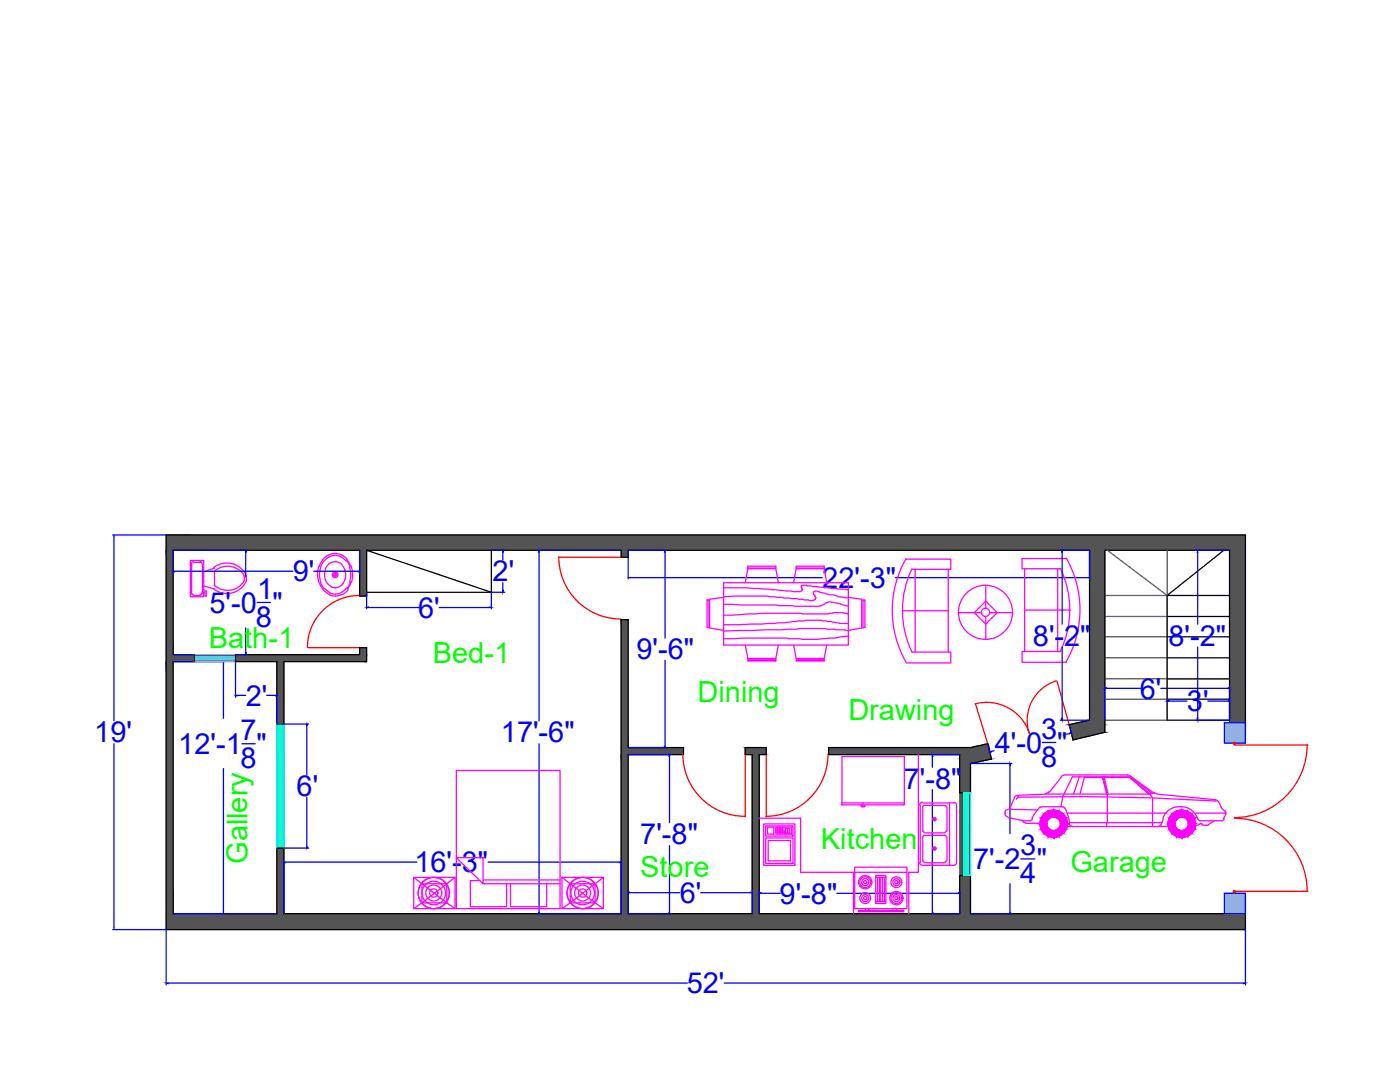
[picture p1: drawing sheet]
<svg xmlns="http://www.w3.org/2000/svg" width="279mm" height="216mm" viewBox="0 0 279 216" stroke-linecap="round" stroke-linejoin="round" font-family="sans-serif">
<!-- layer: Hatches -->
<g fill="#545454" stroke="#545454" stroke-width=".2">
<path d="M213.4 144.6h7.1v1.5z"/>
<path d="M193.7 149.2l3.4-.8 .3 .8z"/>
<path d="M33.2 106.8l215.4 3v-3zM33.2 106.8l215.4 3h-215.4z"/>
<path d="M124 109.8l1.4 1.4v-1.4zM124 109.8l1.4 1.4h-1.4z"/>
<path d="M71.8 109.8l1.4 9.1v-9.1zM71.8 109.8l1.4 9.1h-1.4z"/>
<path d="M71.8 129.2l1.4 1.4v-1.4zM71.8 129.2l1.4 1.4h-1.4z"/>
<path d="M33.2 109.8l1.4 20.8v-20.8zM33.2 109.8l1.4 20.8h-1.4z"/>
<path d="M33.2 130.6l40 1.4v-1.4zM33.2 130.6l40 1.4h-40z"/>
<path d="M217.4 109.8l3.1 33.9v-33.9zM217.4 109.8l3.1 33.9h-3.1z"/>
<path d="M245.4 109.8l3.2 34.4v-34.4zM245.4 109.8l3.2 34.4h-3.2z"/>
<path d="M217.4 143.7l3.1 .9v-.9zM213.4 144.6l4-.9 3.1 .9z"/>
<path d="M213.4 144.6l.4 1.5h6.7zM213.8 146.1h6.7l-6.4 1.5z"/>
<path d="M124 123.6l1.4 25.6v-25.6zM124 123.6l1.4 25.6h-1.4z"/>
<path d="M165.4 149.2l32.2 1.4-.2-1.4zM165.4 149.2l32.2 1.4h-32.2z"/>
<path d="M148.7 149.2l4.2 1.4v-1.4zM148.7 149.2l4.2 1.4h-4.2z"/>
<path d="M124 149.2l12.4 1.4v-1.4zM124 149.2l12.4 1.4h-12.4z"/>
<path d="M191.5 150.6l6.4 .9-.3-.9zM191.5 150.6l6.4 .9h-6.4z"/>
<path d="M191.5 151.5l2.2 .8 4.2-.8zM191.5 151.5l2.2 .8h-2.2z"/>
<path d="M191.5 152.3l2.2 30v-30zM191.5 152.3l2.2 30h-2.2z"/>
<path d="M150.1 150.6l1.4 31.7v-31.7zM150.1 150.6l1.4 31.7h-1.4z"/>
<path d="M124 150.6l1.4 31.7v-31.7zM124 150.6l1.4 31.7h-1.4z"/>
<path d="M55.3 132l1.4 50.3v-50.3zM55.3 132l1.4 50.3h-1.4z"/>
<path d="M33.2 132l1.4 50.3v-50.3zM33.2 132l1.4 50.3h-1.4z"/>
<path d="M33.2 182.3l215.4 3.2v-3.2zM33.2 182.3l215.4 3.2h-215.4z"/>
</g>
<!-- layer: 0 -->
<g fill="none" stroke="#000" stroke-width=".25">
<path d="M33.2 106.8h215.4v37.4h-3.2v-34.4h-24.9v36.3l-6.4 1.5-.7-3 4-.9v-33.9h-92v1.4h-1.4v-1.4h-50.8v9.1h-1.4v-9.1h-37.2v20.8h4.1v1.4h-4.1v50.3h20.7v-13.1h1.4v13.1h67.3v-58.7h1.4v25.6h11v1.4h-11v31.7h24.7v-31.7h-1.4v-1.4h4.2v1.4h-1.4v31.7h40v-7.6h2.2v7.6h54.9v3.2h-215.4zM73.2 118.2h24.9M73.2 109.8l24.9 8.4M98.1 109.8v8.4M232.9 118.8v24.9h12.5M232.9 118.8h12.5M244.2 109.8l-11.3 9M47 130.6h24.8v-1.4h1.4v2.8h-16.5v12.5h-1.4v-12.5h-8.3zM232.9 131.3h12.5M232.9 139.5h12.5M232.9 135.5h12.5M232.9 123h12.5"/>
<path d="M232.9 127.1h12.5M165.4 149.2h28.3l3.4-.8 .8 3.1-4.2 .8v5.9h-2.2v-7.6h-26.1z"/>
</g>
<!-- layer: Dim -->
<g fill="none" stroke="#00f" stroke-width=".25">
<path d="M22.5 106.8h10.5M22.7 107v36.8M34.6 109.9v4.5M34.7 109.8h14.7M34.8 114h23.6M49 110.2v4.9M62.6 114h8.9M71.8 109.9v4.5M73.2 118.3v3.2M98.1 118.3v3.2M98.2 109.8h2.5M98.2 118.2h2.5"/>
<path d="M100.3 110.2v1.5M100.3 116.3v1.5M107.2 109.8h16.6M107.6 110.2v33.6M125.4 109.9v5.6M125.4 109.8h7.6M125.6 115.3h38.5M132.7 110.2v17.1M178.7 115.3h38.5M211.6 109.8h5.7M212 110.2v14.3M217.4 109.9v5.6"/>
<path d="M238.6 109.8h6.7M239 110.2v14.3M34.7 130.6h14.7M34.7 132h10.1M44.6 132.3v11M47 132.2v6.9M47.3 138.8h1.7M49 125.3v4.9M51.3 120.2h2.7M53.2 138.8h1.8M55.3 138.5v30.6M73.5 121.2h10.1"/>
<path d="M87.6 121.2h10.1M132.7 131.8v17.1M212 129.1v14.2M220.5 137v6.6M220.9 137.4h6.7M231.7 137.4h13.4M232.9 139.6v.6M233.3 139.9h3.6M239 129.1v14.2M241.1 139.9h4M245.4 137v6.6M22.7 148.4v36.7"/>
<path d="M44.6 153.4v28.7M48.3 148.4h2.6M56.8 144.5h4.8M61.2 144.7v9.9M61.2 159.1v9.9M107.6 148.4v33.7M125.4 150.6h8.5M125.4 149.2h7.6M133.6 150.9v13.3M185.8 150.6h5.6M186.1 150.9v2.2M186.1 157.6v24.5"/>
<path d="M193.7 152.3h8.2M197.2 148.5l.4 1.8M198.4 149.8l-.5 .1M201.6 152.7v13.6M208 148.2h2.7M211.6 143.7h5.7M213.5 144.7l.4 1.8M213.5 146.4l-.6 .1M238.6 143.7h6.7M56.7 171.8v10.4M56.8 169.2h4.8M56.9 172h26.3"/>
<path d="M97.4 172h26.2M124 171.8v10.4M125.4 177.7v4.5M125.6 178.1h10.1M133.6 168.7v13.4M139.8 178.1h10.1M150.1 177.7v4.5M151.5 177.9v4.3M151.9 178.3h3.8M167 178.3h24.3M191.5 177.9v4.3M201.6 176.3v5.8"/>
<path d="M203.7 171.4h2.8M22.5 185.5h10.5M33.2 185.5v11M33.5 196.2h103.7M34.6 182.3h20.7M107.2 182.3h16.6M125.4 182.3h8.5M144.5 196.2h103.7M185.8 182.3h5.6M193.7 182.3h8.2M248.6 185.5v11"/>
</g>
<g fill="#00f" stroke="#00f" stroke-width=".2">
<path d="M22.7 185.1v.4z"/>
<path d="M22.7 106.8v.2z"/>
<path d="M133.6 150.6v.3h-.1z"/>
<path d="M133.5 182.1h.1v.2z"/>
<path d="M149.9 178l.2 .1h-.2z"/>
<path d="M125.4 178.1l.2-.1v.1z"/>
<path d="M151.5 178.3l.4-.2v.2z"/>
<path d="M191.3 178.1l.2 .2h-.2z"/>
<path d="M186.1 150.6l.1 .3h-.1z"/>
<path d="M186.1 182.1h.1l-.1 .2z"/>
<path d="M125.4 115.3h.2z"/>
<path d="M217.2 115.3h.2z"/>
<path d="M132.7 109.8v.4h-.1z"/>
<path d="M132.6 148.9h.1v.3z"/>
<path d="M238.9 143.3h.1v.4z"/>
<path d="M239 109.8v.4h-.1z"/>
<path d="M220.5 137.4l.4-.2v.2z"/>
<path d="M245.1 137.2l.3 .2h-.3z"/>
<path d="M245.1 139.8l.3 .1h-.3z"/>
<path d="M232.9 139.9l.4-.1v.1z"/>
<path d="M201.6 152.3l.1 .4h-.1z"/>
<path d="M201.6 182.1h.1l-.1 .2z"/>
<path d="M197.5 150.1l.4-.2v.2z"/>
<path d="M213.5 146.2h.3l-.3 .2z"/>
<path d="M34.6 114h.2v.1z"/>
<path d="M71.5 114h.3l-.3 .1z"/>
<path d="M49 130.2h.2l-.2 .4z"/>
<path d="M49 109.8l.2 .4h-.2z"/>
<path d="M47 138.8h.3v.1z"/>
<path d="M55 138.8h.3l-.3 .1z"/>
<path d="M44.6 132v.3z"/>
<path d="M44.6 182.1v.2z"/>
<path d="M56.7 172h.2v.2z"/>
<path d="M123.6 172h.4l-.4 .2z"/>
<path d="M107.6 109.8v.4h-.1z"/>
<path d="M107.5 182.1h.1v.2z"/>
<path d="M33.2 196.2h.3v.1z"/>
<path d="M248.2 196.2h.4l-.4 .1z"/>
<path d="M73.2 121.2l.3-.1v.1z"/>
<path d="M97.7 121.1l.4 .1h-.4z"/>
<path d="M100.3 109.8l.2 .4h-.2z"/>
<path d="M100.3 117.8h.2l-.2 .4z"/>
<path d="M61.2 144.5l.2 .2h-.2z"/>
<path d="M61.2 169h.2l-.2 .2z"/>
<path d="M212 109.8v.4h-.1z"/>
<path d="M211.9 143.3h.1v.4z"/>
</g>
<!-- layer: 0 -->
<path d="M221 109.8l11.9 9h-12.4M232.9 109.8v9M220.5 139.5h12.4M220.5 127.1h12.4M220.5 135.5h12.4M220.5 131.3h12.4M220.5 123h12.4M220.5 143.7h12.4" fill="none" stroke="#636466" stroke-width=".25"/>
<!-- layer: doors -->
<g fill="none" stroke="#f00" stroke-width=".25">
<path d="M71.7 118.8a10.4 10.4 0 0 0-10.3 10.4M111.5 111.1a12.4 12.4 0 0 0 12.4 12.4M111.5 111.2h12.5M61.5 129.2h10.3M210.8 135.8a8.3 8.3 0 0 0-5.4 10.5M211 136l2.4 8.6M136.3 150.5a12.4 12.4 0 0 0 12.4 12.4M148.7 150.6v12.4M152.9 150.6v12.4M165.2 150.5a12.4 12.4 0 0 1-12.3 12.4M194.6 140.5a9 9 0 0 1 10.9 5.9M194.7 140.5l2.4 7.9"/>
<path d="M246.4 148.7h14.6M260.9 148.6a14.5 14.5 0 0 1-14.6 14.5M246.3 163.3a14.5 14.5 0 0 1 14.6 14.5M246.4 177.9h14.6"/>
<circle cx="246.3" cy="148.3" r=".19"/>
<circle cx="246.3" cy="177.9" r=".19"/>
</g>
<!-- layer: blocks -->
<g fill="none" stroke="#f0f" stroke-width=".25">
<path d="M38 111.8h2.7v7.3h-2.7zM38.2 112.6v5.8M38.2 118.3l.1 .3 .3 .1M38.6 112.1l-.3 .1-.1 .2M38.6 118.8h1.4M38.6 112.2h1.4M39.9 112.1l.3 .1 .1 .2M40.3 118.3l-.1 .3-.3 .1M40.4 112.6v5.8M40.7 117.9h.5v1h-.3v-.7h-.2M40.7 116.9l2.1 .6M42.6 113.3a4.3 4.3 0 0 1 6.6 1.7"/>
<path d="M42.7 114a3.9 3.9 0 0 1 6 .8M42.8 114.1v2.8M42.8 113.4l-2.1 .7M48.7 114.9l.1 .6-.1 .5M48.7 115.9a3.9 3.9 0 0 1-6 .8M49.1 115.1v.7M49.2 115.8a4.3 4.3 0 0 1-6.6 1.7M63.6 113.1a5.1 5.1 0 0 0 .1 3.3M63.8 116.4l.8 1.3M64 116.3l.7 1.2M64 113.2a4.8 4.8 0 0 0 0 3.1M64.5 117.7l1.2 .9"/>
<path d="M64.6 112l-.6 1.2M64.8 117.4l1 .8M64.9 115.7l.5 .8 .7 .6M64.9 113.7a3.1 3.1 0 0 0 .1 2M65.3 112.8l-.4 .8M65.7 111.1l-1 .8M66.1 112.2l-.7 .6M66.6 114.8h.7M66.9 114.4v.7M67.6 112.2l.7 .6M67.6 112.3l-.7-.2-.8 .2M67.7 117.1l-.8 .2-.8-.2"/>
<path d="M68 110.6l1.2 .9M68 111.1a2.6 2.6 0 0 0-2.3 0M68.1 111.1l1 .9M68.1 110.7a3.2 3.2 0 0 0-4.4 2.4M68.1 118.3a2.6 2.6 0 0 1-2.4 0M68.3 118.6a2.86 2.86 0 0 1-2.6 .1M68.4 112.9l.4 .8M68.5 116.5l-.7 .5M68.8 113.7a3.1 3.1 0 0 1 0 1.9M68.8 115.6l-.4 .8M69.2 117.3l-1.1 .9M69.2 111.9l.7 1.2"/>
<path d="M69.2 111.6l.8 1.3M69.5 117.7l-1.1 .9M69.7 113.1a4.8 4.8 0 0 1 .1 3M69.9 116.2l-.6 1.2M70 112.9a5.1 5.1 0 0 1 .2 3.3M70.1 116.2l-.7 1.3M141.1 119.7h.4v5.6l-.4-.1zM144.4 117.3h1.7a137.5 137.5 0 0 1 12.9 .8 .78 .78 0 0 0 1.2-.6l-.2-.1a.35 .35 0 0 1-.1-.4 .35 .35 0 0 1 .4-.2l9 .9M144.4 119.1a71.8 71.8 0 0 1 11.4 .1l6 .6a1.02 1.02 0 0 0 1-.5l-.4-.6a.45 .45 0 0 1 0-.5 .45 .45 0 0 1 .4-.3l2.8 .8 3.7 .6M144.4 116.3h24.9v12.4h-24.9zM144.4 119.2l-2.8 .4v5.7l2.8 .5M148.7 116.3l.5-2.8h5.6l.5 2.8"/>
<path d="M149.2 113h5.6v.4h-5.6zM158.4 116.3l.5-2.8h5.6l.5 2.8M158.9 113h5.6v.4h-5.6zM169.3 119.2l2.7 .4v5.7l-2.7 .5-2.2-.1a53.5 53.5 0 0 0-11.1 0l-11.6 .2M172.2 119.7h.4v5.5l-.4 .1zM180.8 111.5a20.8 20.8 0 0 0 0 20.6M180.9 111.6h8.9v2h-7.8M182 113.5a19.1 19.1 0 0 0 0 16.6M182.6 113.6v16.5M189.2 113.6v16.5M196.7 120l2.3 2.2-2.3 2.3-2.2-2.3zM196.7 116.8v4.7"/>
<path d="M204.5 113.5v16.5M211.1 113.5v16.5M211.6 113.4a19.1 19.1 0 0 1 0 16.6M212.8 111.3a20.8 20.8 0 0 1 0 20.7M212.9 111.4h-8.9v2.1h7.7M144.4 120.6l10.4 .1 3.8 .3h3.1a3.9 3.9 0 0 0 3.3-.8l.9-.1 3.4 .9M148.7 128.7l.5 2.7h5.6l.5-2.7M149.2 131.6h5.6v.3h-5.6zM158.4 128.7l.5 2.7h5.6l.5-2.7M158.9 131.6h5.6v.3h-5.6zM169.3 122.5l-1-.3h-1.7a27.8 27.8 0 0 1-7.5 .2h-3a76.2 76.2 0 0 0-9.9 .4h-1.8M169.3 124.4h-1.8l-.4-.1a27.1 27.1 0 0 0-6-.5l-6.5 .6-10.2 .3"/>
<path d="M169.3 126.9l-1.5 .2a41.7 41.7 0 0 1-9.8 .4l-1-.2-12.6 .2M180.1 121.9h9.1M182 130.1h7.8v2.2h-8.9M191.3 122.2h4.7M196.7 123v4.6M197.5 122.2h4.6M204.5 121.7h9.1M211.7 130h-7.7v2.2h8.9M91.1 153.7h20.7v27.6h-20.7zM168 150.9h12.5v9.7h-12.5zM183.3 150.6v23.5h-1.9v8.2M202.5 159.2l-1.1 2.3 5.8 .1"/>
<path d="M203.1 159.2l-.3 .3M203.1 158.7l-.5 .2-.2 .3M203.2 159.1l13.2-.2 13.2 .3 13.1 .6M203.3 158.9l-.3 .2M209.3 158l-.6 .3M211.9 155l-2.5 3.1M212.5 154.6l-.7 .4M212.6 154.6h12.5M215.4 155l-1.1 3.4M216.4 155.1h3.6M216.4 155l-.9 3.4M220 155l.9 3.4"/>
<path d="M220.1 155l.9 3.4v5.8M220.4 155.1h5l3.8 3.3M220.4 155l.7 3.4M225 154.6l.6 .2M225.4 155l4.1 3.4h-20.3l-6 .3M225.6 154.9l4.8 3.4M225.7 155l4.2 3.3M225.8 155h-11.8l-1.9 3.9-.4 2.1M229.9 158.3l-.4 .1 .5 .8v5.7M230.3 158.2l-.4 .1M230.3 158.1l.4 .2M230.8 158.4l11.8 1.2"/>
<path d="M242.5 159.6l.5 .2 .3 .4M82.6 175.1h8.2v6.2h-8.2zM82.6 175.1l1.6 1.2v3.9l-1.6 1.1M90.8 175.1l-6.6 5.1h5v-3.9h-5l6.6 5M91.1 171.1h5.3v5.2zM95.6 175.7h-1.7v5.2h7.2v-4.6M96.4 175.6h15.4M96.4 176.3h15.4M101.9 176.3v4.6h7.2v-4.6M112.2 175.1h8.2v6.2h-8.2zM112.2 175.1l1.6 1.2v3.9l-1.6 1.1M120.4 175.1l-6.6 5.1h5v-3.9h-5l6.6 5"/>
<path d="M151.5 163.3h8.3v10.8h10.5v8.2M152.4 164.4h6.2v8.3h-6.2zM152.8 167.2h5.5v5.1h-5.5zM152.8 164.8h5.5v2h-5.5zM153.2 165h1.2v1.4h-1.2zM153.3 167.7h4.4v4.1h-4.4zM154.8 165.8h1.8v.6M154.8 165h3.2v1.4h-3.2zM154.8 166.1h1.8M154.8 165.4h1.4M155.2 165v1.4M155.6 165v1.4"/>
<path d="M155.8 165v1.4M156.2 165v1.4M156.7 165.3h.4v1h-.4zM157.2 165.3h.4v1h-.4zM168 160.2h12.5M170.6 173h10.4v8.3h-10.4zM170.6 174.1h10.4M171.8 160.6v.4h.8v-.4M172.2 160.2v.8M174.8 174.7h2v5.6h-2zM174.8 175.1h2M174.8 179.9h2"/>
<path d="M175.1 175.1v4.8M175.5 175.1v4.8M175.8 175.1v4.8M176.2 175.1v4.8M176.5 175.1v4.8M183.5 172.1l.1 .3 .5 .3M183.7 160.7v11.5M184.1 160.1l-.5 .3-.1 .3M184.2 172.7h6.2M184.2 161.1v4.7M184.2 167.1v4.7M184.2 160.2h6.2"/>
<path d="M184.2 171.7l.3 .3M184.2 165.7l.3 .4M184.5 166.7l-.3 .3M184.5 160.7l-.3 .3M184.5 172.2h4.1M184.5 160.7h4.1M184.5 166.7h4.1M184.5 166.2h4.1M188.5 166.7l.4 .3M188.5 160.7l.4 .3M188.9 171.7l-.4 .3M188.9 165.7l-.4 .4"/>
<path d="M189 161.1v4.7M189 167.1v4.7M189.5 160.2v12.5M190.3 160.1l.3 .1 .3 .5M190.9 172.1l-.3 .5-.3 .1M190.9 160.7v11.5M200.5 162.3a.7 .7 0 0 0 .6 .7M200.7 162.2v.2M201.2 163.1l3 .7h1.3M201.3 161.5l-.5 .2-.3 .5M204 163.6l.4 .6M204.3 164l.4 .2"/>
<path d="M204.7 164.3h2.8M206.1 163.4l-.7 .4M207.6 161l-.9 1.1-.8 1.2M208 161l-.3 .1M208 161h4.1M212 161l.4 .2M212.5 161.1l.6 1.5 .3 1.6M213 164.9h20.2M213 162.2h19.8M213.4 164.3a.7 .7 0 0 0 .7 .6M213.5 164.2h18.4M220.9 164.2v.7"/>
<path d="M231.6 164.6l-.3 .2M232.2 163.4l-.5 1.3M235.3 161a3.4 3.4 0 0 0-3.2 2.3M235.3 161h.6M235.8 161a3.4 3.4 0 0 1 3.3 2.6M238.5 162.2h6.2M239.2 163.5l.3 .3M239.5 164.3l.3 .1M239.5 163.8h4.2M239.5 164.4l-.9 .4M239.9 164.5l.2 .2M239.9 164.4v.1"/>
<path d="M240.2 164.7h.9M241.2 164.6l-.2 .1M242.3 163.8l-1.1 .7M243.3 160.2l.4 .9M243.7 161l.3 .5 .4 .3M243.9 163.7l-.2 .1M244.3 161.8a.44 .44 0 0 1 .2 .6M244.4 162.9l-.3 .4M244.4 163.4l-.4 .4M244.6 162.5l-.1 .3M171.3 181.7h9.1v.2h-9.1zM172.7 181.3v.4"/>
<path d="M173.4 181.3v.4M178.2 181.3v.4M179 181.3v.4"/>
<circle cx="66.9" cy="114.7" r=".57"/>
<circle cx="66.9" cy="114.7" r=".32"/>
<circle cx="196.7" cy="122.2" r="5.4"/>
<circle cx="196.7" cy="122.2" r=".83"/>
<circle cx="86.6" cy="178.2" r="3.1"/>
<circle cx="86.6" cy="178.2" r="2.35"/>
<circle cx="86.6" cy="178.2" r="1.59"/>
<circle cx="86.6" cy="178.2" r=".83"/>
<circle cx="116.3" cy="178.2" r="3.1"/>
<circle cx="116.3" cy="178.2" r="2.35"/>
<circle cx="116.3" cy="178.2" r="1.59"/>
<circle cx="116.3" cy="178.2" r=".83"/>
<circle cx="172.7" cy="176" r="1.33"/>
<circle cx="172.7" cy="179.2" r="1.08"/>
<circle cx="172.7" cy="176" r="1.08"/>
<circle cx="172.7" cy="179.2" r=".7"/>
<circle cx="172.7" cy="176" r=".7"/>
<circle cx="172.7" cy="179.2" r=".32"/>
<circle cx="172.7" cy="176" r=".32"/>
<circle cx="178.9" cy="179.2" r="1.33"/>
<circle cx="178.9" cy="176" r="1.08"/>
<circle cx="178.9" cy="179.2" r="1.08"/>
<circle cx="178.9" cy="179.2" r=".7"/>
<circle cx="178.9" cy="176" r=".7"/>
<circle cx="178.9" cy="176" r=".32"/>
<circle cx="178.9" cy="179.2" r=".32"/>
<circle cx="186.5" cy="163.5" r=".19"/>
<circle cx="186.5" cy="169.3" r=".19"/>
<circle cx="186.5" cy="163.5" r=".32"/>
<circle cx="186.5" cy="169.3" r=".32"/>
<circle cx="210.3" cy="164.3" r="2.73"/>
<circle cx="210.3" cy="164.3" r="1.33"/>
<circle cx="235.8" cy="164.3" r="2.73"/>
<circle cx="235.8" cy="164.3" r="1.33"/>
</g>
<g fill="#f0f" stroke="#f0f" stroke-width=".2">
<path d="M211.6 164.9l1.5-.5-.2 1zM211.7 164.4l-.1 .5 1.5-.5zM211.7 164.4l1.2-1.1 .2 1.1zM211.6 163.9l.1 .5 1.2-1.1zM212.2 162.4l.7 .9-1.3 .6zM212.2 162.4l-1 1 .4 .5zM211.3 161.9l.9 .5-1 1zM211.3 161.9l-.5 1.2 .4 .3zM210.3 161.6l1 .3-.5 1.2zM210.3 161.6v1.4l.5 .1zM209.2 161.9l1.1-.3v1.4zM209.2 161.9l.5 1.2 .6-.1zM208.3 162.4l.9-.5 .5 1.2zM208.3 162.4l1 1 .4-.3zM208.3 162.4l1 1-1.6-.1zM207.7 163.3l1.2 .6 .4-.5zM207.7 163.3l1.2 .6-1.4 .5zM207.5 164.4h1.4v-.5zM207.5 164.4h1.4l-1.2 1zM207.7 165.4l1.2-.5v-.5zM207.7 165.4l1.2-.5-.6 1.4zM208.9 164.9l-.6 1.4 1-.9zM208.3 166.3l1-.9-.1 1.5zM209.3 165.4l-.1 1.5 .5-1.2zM209.7 165.7l.6 1.5-1.1-.3zM209.7 165.7l.6 1.5v-1.4zM210.3 165.8l1 1.1-1 .3zM210.3 165.8l1 1.1-.5-1.2zM210.8 165.7l1.4 .6-.9 .6zM210.8 165.7l1.4 .6-1-.9zM211.2 165.4h1.7l-.7 .9zM211.6 164.9l-.4 .5h1.7z"/>
<path d="M237.1 164.9l1.5-.5-.1 1zM237.3 164.4l-.2 .5 1.5-.5zM237.3 164.4l1.2-1.1 .1 1.1zM237.1 163.9l.2 .5 1.2-1.1zM237.9 162.4l.6 .9-1.4 .6zM237.9 162.4l-1 1 .2 .5zM237 161.9l.9 .5-1 1zM237 161.9l-.5 1.2 .4 .3zM235.9 161.6l1.1 .3-.5 1.2zM235.9 161.6v1.4l.6 .1zM234.8 161.9l1.1-.3v1.4zM234.8 161.9l.5 1.2 .6-.1zM233.9 162.4l.9-.5 .5 1.2zM233.9 162.4l1.1 1 .3-.3zM233.9 162.4l1.1 1-1.7-.1zM233.3 163.3l1.3 .6 .4-.5zM233.3 163.3l1.3 .6-1.5 .5zM233.1 164.4h1.4l.1-.5zM233.1 164.4h1.4l-1.2 1zM233.3 165.4l1.3-.5-.1-.5zM233.3 165.4l1.3-.5-.7 1.4zM234.6 164.9l-.7 1.4 1.1-.9zM233.9 166.3l1.1-.9-.2 1.5zM235 165.4l-.2 1.5 .5-1.2zM235.3 165.7l.6 1.5-1.1-.3zM235.3 165.7l.6 1.5v-1.4zM235.9 165.8l1.1 1.1-1.1 .3zM235.9 165.8l1.1 1.1-.5-1.2zM236.5 165.7l1.4 .6-.9 .6zM236.5 165.7l1.4 .6-1-.9zM236.9 165.4h1.6l-.6 .9zM237.1 164.9l-.2 .5h1.6z"/>
</g>
<!-- layer: windows -->
<path d="M55.3 144.5h1.4v24.7h-1.4zM55.6 144.5v24.7M56.3 144.5v24.7M192.3 158.2h1.4v16.5h-1.4zM192.5 158.2v16.5M193.3 158.2v16.5" fill="none" stroke="#0ff" stroke-width=".25"/>
<g fill="#0ff" stroke="#0ff" stroke-width=".2">
<path d="M55.6 144.5l.7 24.7v-24.7zM55.6 144.5l.7 24.7h-.7z"/>
<path d="M38.7 131l8.3 .6v-.6zM38.7 131l8.3 .6h-8.3z"/>
<path d="M192.5 158.2l.8 16.5v-16.5zM192.5 158.2l.8 16.5h-.8z"/>
</g>
<path d="M38.7 130.6h8.3v1.4h-8.3zM38.7 131h8.3M38.7 131.6h8.3" fill="none" stroke="#7aafdf" stroke-width=".25"/>
<!-- layer: pillers -->
<g fill="#7aafdf" stroke="#7aafdf" stroke-width=".2">
<path d="M244.4 144.2l4.2 4.1v-4.1zM244.4 144.2l4.2 4.1h-4.2z"/>
<path d="M244.4 178.3l4.2 4v-4zM244.4 178.3l4.2 4h-4.2z"/>
</g>
<path d="M244.4 144.2h4.2v4.1h-4.2zM244.4 178.3h4.2v4h-4.2z" fill="none" stroke="#00f" stroke-width=".25"/>
<g font-size="5.8" fill="#00f">
<text x="51.3" y="119.5">1</text>
<text x="58.4" y="116">9'</text>
<text x="98.3" y="116">2'</text>
<text x="164.1" y="117.3">22'-3&quot;</text>
<text x="41.8" y="122.2">5'-0 &quot;</text>
<text x="51.1" y="125.2">8</text>
<text x="83.5" y="123.3">6'</text>
<text x="127" y="131.5">9'-6&quot;</text>
<text x="206.1" y="128.8">8'-2&quot;</text>
<text x="233.2" y="128.8">8'-2&quot;</text>
<text x="49" y="140.9">2'</text>
<text x="227.5" y="139.4">6'</text>
<text x="236.9" y="141.9">3'</text>
<text x="18.8" y="148.2">19'</text>
<text x="48" y="147.6">7</text>
<text x="100" y="148.2">17'-6&quot;</text>
<text x="207.8" y="147.4">3</text>
<text x="35.6" y="150.4">12'-1 &quot;</text>
<text x="48" y="153.2">8</text>
<text x="198.5" y="150.2">4'-0 &quot;</text>
<text x="207.8" y="153">8</text>
<text x="59.2" y="158.8">6'</text>
<text x="180.4" y="157.4">7'-8&quot;</text>
<text x="127.8" y="168.5">7'-8&quot;</text>
<text x="194.2" y="173.4">7'-2 &quot;</text>
<text x="203.6" y="170.6">3</text>
<text x="82.7" y="174.1">16'-3&quot;</text>
<text x="203.6" y="176.2">4</text>
<text x="135.7" y="180.2">6'</text>
<text x="155.6" y="180.3">9'-8&quot;</text>
<text x="137" y="198.2">52'</text>
</g>
<g font-size="5.8" fill="#0f0">
<text x="41.7" y="129.4">Bath-1</text>
<text x="86.4" y="132.3">Bed-1</text>
<text x="139.2" y="140">Dining</text>
<text x="169.3" y="143.6">Drawing</text>
<text x="49.4" y="172.4" transform="rotate(-90 49.4 172.4)">Gallery</text>
<text x="163.8" y="169.4">Kitchen</text>
<text x="213.6" y="173.9">Garage</text>
<text x="127.8" y="175.1">Store</text>
</g>
</svg>
